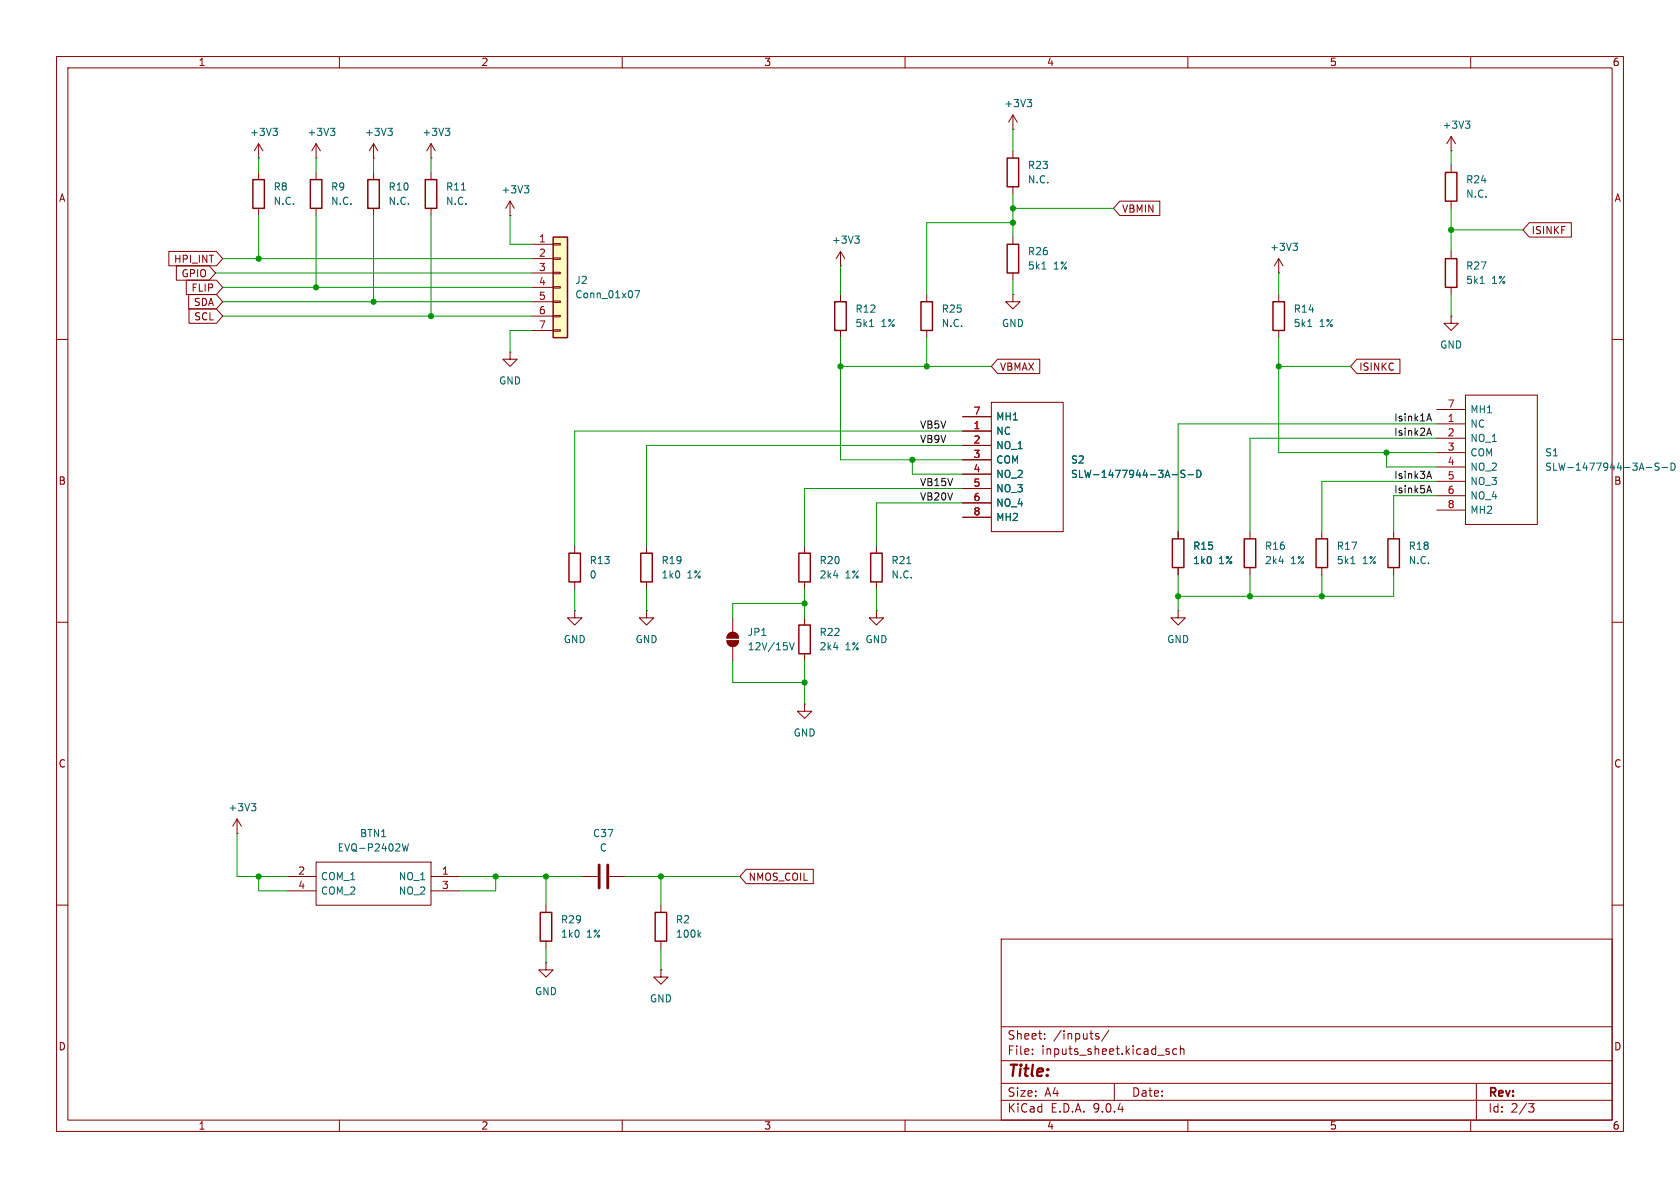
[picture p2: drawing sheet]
<svg xmlns="http://www.w3.org/2000/svg" width="297mm" height="210mm" viewBox="0 0 297 210" stroke-linecap="round" stroke-linejoin="round" font-family="sans-serif">
<g fill="none" stroke="#840000" stroke-width=".18">
<path d="M10 10h277v190h-277zM12 12h273v186h-273zM60 10v2M110 10v2M160 10v2M210 10v2M260 10v2M66 27.9h.1M66 25.4l-.7 1.3M66 25.4l.8 1.3M66 25.4v2.5M66 30.5v1.3"/>
<path d="M66 36.8v1.3M76.2 27.9h.1M76.2 25.4l-.8 1.3M76.2 25.4l.8 1.3M76.2 25.4v2.5M90.2 38.1h.1M90.2 35.6l-.8 1.2M90.2 35.6l.7 1.2M90.2 35.6v2.5M10 60h2M285 60h2M10 110h2"/>
<path d="M285 110h2M10 160h2M116.8 171.5v1.2h1.3l-1.3 1.3-1.2-1.3h1.2M116.8 171.5h.1M177 166h108v32h-108zM285 160h2M60 198v2M110 198v2M160 198v2M177 194.5h108M177 191.5h108M177 187.5h108"/>
<path d="M177 181.5h108M182.5 186.3v.1M182.5 185.5v.1M184.7 183.6v.1M184.7 182.8v.1M193.7 183l.6 .4-.2 .3-.4-.1M194.2 182.8l-.3-.1-.2 .2M196 182.1l-1.3 2M197 191.5v3M206.3 185.9l.4 .1v.2l-.2 .2h-.3M206.3 185.4l.4 .1M208 185.5l-.4-.1-.3 .3v.4l.2 .2h.5"/>
<path d="M208.7 185.5l.2-.1 .3 .1 .1 .9M208.7 184.9v1.5M210 198v2M260 198v2M261 191.5v6.5M270.2 195.1h1l-.5 .6 .4 .1 .1 .5-.3 .3h-.4"/>
</g>
<path d="M68.6 22.7h.8l-.5 .5M69.1 23.2l.3 .2v.3l-.3 .2M78.7 22.7h.8l-.4 .5M79.3 23.2l.2 .2v.3l-.2 .2M92.7 32.8h.8l-.4 .5M93.2 33.3l.3 .3v.3l-.3 .2" fill="none" stroke="#006464" stroke-width=".18"/>
<path d="M65 31.8h2.1v5h-2.1z" fill="none" stroke="#840000" stroke-width=".25"/>
<path d="M97.8 41.9h2.5v17.8h-2.5z" fill="#ffffc2"/>
<g fill="none" stroke="#840000" stroke-width=".25">
<path d="M44.7 31.8h2v5h-2zM54.9 31.8h2v5h-2zM75.2 31.8h2v5h-2zM178.1 27.9h2v5.1h-2zM255.5 30.5h2.1v5.1h-2.1zM97.8 41.9h2.5v17.8h-2.5zM147.6 53.3h2v5.1h-2zM162.8 53.3h2v5.1h-2zM178.1 43.2h2v5.1h-2zM225 53.3h2.1v5.1h-2.1zM255.5 45.7h2.1v5.1h-2.1zM100.6 97.8h2v5.1h-2z"/>
<path d="M113.3 97.8h2v5.1h-2zM141.2 97.8h2.1v5.1h-2.1zM153.9 97.8h2.1v5.1h-2.1zM207.3 95.3h2v5h-2zM220 95.3h2v5h-2zM232.7 95.3h2v5h-2zM245.4 95.3h2v5h-2zM141.2 110.5h2.1v5.1h-2.1zM95.5 161.3h2v5.1h-2zM115.8 161.3h2.1v5.1h-2.1z"/>
</g>
<g fill="none" stroke="#840000" stroke-width=".18">
<path d="M45.7 27.9h.1M45.7 25.4l-.7 1.3M45.7 25.4l.8 1.3M45.7 25.4v2.5M45.7 30.5v1.3M45.7 36.8v1.3M55.9 27.9h.1M55.9 25.4v2.5M55.9 30.5v1.3M55.9 36.8v1.3M55.9 25.4l-.8 1.3M55.9 25.4l.7 1.3"/>
<path d="M76.2 30.5v1.3M76.2 36.8v1.3M179.1 22.9h.1M179.1 20.3v2.6M179.1 26.7v1.2M179.1 33v1.3M179.1 20.3l-.8 1.3M179.1 20.3l.7 1.3M198 35.6h7v2.5h-7l-1.2-1.3zM256.5 26.7h.1M256.5 24.1v2.6M256.5 29.2v1.3"/>
<path d="M256.5 35.6v1.2M256.5 24.1l-.7 1.3M256.5 24.1l.8 1.3M270.4 39.4h7.4v2.5h-7.4l-1.2-1.3zM29.8 44.4h8.5l1.1 1.3-1.1 1.3h-8.5zM31.2 47h5.8l1.1 1.3-1.1 1.2h-5.8zM32.9 49.5h5.4l1.1 1.3-1.1 1.3h-5.4zM33.4 52.1h4.9l1.1 1.2-1.1 1.3h-4.9zM33.4 54.6h4.9l1.1 1.3-1.1 1.3h-4.9zM94 43.2h3.8M94 45.7h3.8M94 48.3h3.8"/>
<path d="M94 50.8h3.8M94 53.3h3.8M94 55.9h3.8M94 58.4h3.8M97.8 43.1h1.3v.2h-1.3zM97.8 45.6h1.3v.2h-1.3zM97.8 48.1h1.3v.3h-1.3zM97.8 50.7h1.3v.2h-1.3zM97.8 53.2h1.3v.3h-1.3zM97.8 55.8h1.3v.2h-1.3zM97.8 58.3h1.3v.2h-1.3zM148.6 47h.1"/>
<path d="M148.6 44.5l-.8 1.2M148.6 44.5l.8 1.2M148.6 44.5v2.5M148.6 52.1v1.2M148.6 58.4v1.3M163.8 52.1v1.2M163.8 58.4v1.3M179.1 52.1v1.2h1.2l-1.2 1.3-1.3-1.3h1.3M179.1 52.1h.1M179.1 41.9v1.3M179.1 48.3v1.2M226.1 48.3h.1"/>
<path d="M226.1 45.7v2.6M226.1 52.1v1.2M226.1 58.4v1.3M226.1 45.7l-.8 1.3M226.1 45.7l.7 1.3M256.5 55.9v1.3h1.3l-1.3 1.2-1.2-1.2h1.2M256.5 55.9h.1M256.5 44.5v1.2M256.5 50.8v1.3M90.2 62.2v1.3h1.2l-1.2 1.3-1.3-1.3h1.3M90.2 62.2h.1M170.2 73.7h5.1"/>
<path d="M170.2 78.7h5.1M170.2 76.2h5.1M175.3 71.1h12.7v22.9h-12.7zM176.4 63.5h7.4v2.5h-7.4l-1.1-1.2zM239.9 63.5h7.6v2.5h-7.6l-1.1-1.2zM254 72.4h5.1M254 77.5h5.1M254 74.9h5.1M259.1 69.9h12.7v22.8h-12.7zM101.6 96.5v1.3M114.3 96.5v1.3M142.2 96.5v1.3"/>
<path d="M154.9 96.5v1.3M170.2 81.3h5.1M170.2 83.8h5.1M170.2 86.4h5.1M170.2 88.9h5.1M170.2 91.4h5.1M208.3 94v1.3M221 94v1.3M233.7 94v1.3M246.4 94v1.3M254 80h5.1M254 82.6h5.1"/>
<path d="M254 85.1h5.1M254 87.6h5.1M254 90.2h5.1M101.6 108v1.2h1.3l-1.3 1.3-1.3-1.3h1.3M101.6 108h.1M101.6 102.9v1.2M114.3 108v1.2h1.3l-1.3 1.3-1.3-1.3h1.3M114.3 108h.1M114.3 102.9v1.2M128.5 113.3h2.1a1.02 1.02 0 0 1-1.1 1 1.02 1.02 0 0 1-1-1zM128.8 112.1a1.02 1.02 0 0 1 1.1-.3 1.02 1.02 0 0 1 .7 1h-2.1zM129.5 109.2v2.6"/>
<path d="M129.5 114.3v2.5M142.2 102.9v1.2M142.2 109.2v1.3M142.2 115.6v1.2M154.9 108v1.2h1.3l-1.3 1.3-1.2-1.3h1.2M154.9 108h.1M154.9 102.9v1.2M208.3 108v1.2h1.2l-1.2 1.3-1.3-1.3h1.3M208.3 108h.1M208.3 100.3v1.3M221 100.3v1.3M233.7 100.3v1.3"/>
<path d="M246.4 100.3v1.3M142.2 124.5v1.2h1.3l-1.3 1.3-1.2-1.3h1.2M142.2 124.5h.1M41.9 147.3h.1M41.9 144.8l-.8 1.3M41.9 144.8l.8 1.3M41.9 144.8v2.5M50.8 154.9h5.1M50.8 157.5h5.1M55.9 152.4h20.3v7.6h-20.3zM76.2 154.9h5.1M76.2 157.5h5.1"/>
<path d="M102.9 154.9h2.8M107.7 154.9h2.8M131.9 153.7h11.9v2.5h-11.9l-1.1-1.3zM96.5 170.2v1.3h1.3l-1.3 1.2-1.3-1.2h1.3M96.5 170.2h.1M96.5 160v1.3M96.5 166.4v1.2M116.8 160v1.3M116.8 166.4v1.2"/>
</g>
<g fill="none" stroke="#006464" stroke-width=".18">
<path d="M181.6 17.6h.8l-.4 .5M182.1 18.1l.3 .2v.3l-.3 .3M48.2 22.7h.8l-.4 .5M48.8 23.2l.2 .2v.3l-.2 .2M58.4 22.7h.8l-.4 .5M59 23.2l.2 .2v.3l-.2 .2M81.6 33.6h.7M259.1 21.4h.8l-.5 .5M259.6 21.9l.3 .2v.3l-.3 .3M112.2 51.4h.9l-.6 1.2M151.1 41.7h.8l-.4 .5M151.7 42.2l.2 .3v.3l-.2 .2"/>
<path d="M153.7 57.7h.7M184.2 47.6h.7M228.6 43h.8l-.4 .5M229.1 43.5l.3 .2v.3l-.3 .3M231.2 57.7h.7M261.7 50.1h.7M160.3 99.6h.7M207.2 83.9h1M209.5 83.2l-.5-.1-.2 .2v.3l.6 .3 .1 .3-.3 .2-.4-.1M210 83.9h1M211.6 83.1a.64 .64 0 0 1 .7 .7 .64 .64 0 0 1-.7 .6zM238.8 99.6h.7"/>
<path d="M291.1 82.6h.9M293.3 81.9h-.5l-.2 .1v.3l.6 .3 .1 .3-.2 .2h-.5M293.8 82.6h1M295.4 81.9a.64 .64 0 0 1 .7 .6 .64 .64 0 0 1-.7 .6zM139.6 113.6l.4 1.3 .4-1.3M44.4 142.1h.8l-.4 .4M45 142.5l.2 .3v.3l-.2 .2M71.1 149.2l.3 1.2 .3-.9 .2 .9 .3-1.2M123.5 165.2l.4 .5M123.9 164.8l-.5 .5"/>
</g>
<path d="M105.9 152.9v4.1M107.4 152.9v4.1" fill="none" stroke="#840000" stroke-width=".51"/>
<g fill="#840000" stroke="#840000" stroke-width=".18">
<path d="M128.5 113.3h2.1a1.02 1.02 0 0 1-1.1 1 1.02 1.02 0 0 1-1-1z"/>
<path d="M128.8 112.1a1.02 1.02 0 0 1 1.1-.3 1.02 1.02 0 0 1 .7 1h-2.1z"/>
</g>
<path d="M252.3 74.1h.7M252.3 76.6h.7M252.6 73.1l.5 1.3M252.6 75.7l.5 1.3M252.3 86.8h.7M252.3 84.2h.7M252.6 85.8l.5 1.3M252.6 83.3l.5 1.3" fill="none" stroke="#0f0f0f" stroke-width=".18"/>
<g fill="none" stroke="#009600" stroke-width=".18">
<path d="M45.7 27.9v2.6M45.7 38.1v7.6M55.9 27.9v2.6M55.9 38.1v12.7M66 27.9v2.6M66 38.1v15.2M76.2 27.9v2.6M76.2 38.1v17.8M90.2 38.1v5.1h3.8M179.1 39.4h-15.3v12.7M179.1 22.9v3.8M179.1 34.3v7.6"/>
<path d="M179.1 36.8h17.7M256.5 26.7v2.5M256.5 36.8v7.7M38.1 48.3h55.9M39.4 50.8h54.6M39.4 55.9h54.6M39.4 45.7h54.6M39.4 53.3h54.6M94 58.4h-3.8v3.8M148.6 47v5.1M148.6 59.7v21.6h21.6M163.8 59.7v5.1"/>
<path d="M179.1 49.5v2.6M226.1 59.7v20.3h27.9M226.1 48.3v3.8M256.5 40.6h12.7M256.5 52.1v3.8M148.6 64.8h26.7M170.2 78.7h-55.9v17.8M170.2 76.2h-68.6v20.3M226.1 64.8h12.7M254 77.5h-33v16.5M254 74.9h-45.7v19.1M161.3 81.3v2.5h8.9"/>
<path d="M170.2 88.9h-15.3v7.6M170.2 86.4h-28v10.1M245.1 80v2.6h8.9M254 87.6h-7.6v6.4M254 85.1h-20.3v8.9M101.6 104.1v3.9M114.3 104.1v3.9M129.5 116.8v3.9h12.7M142.2 106.7h-12.7v2.5M142.2 104.1v5.1M142.2 116.8v7.7M154.9 104.1v3.9"/>
<path d="M208.3 101.6v6.4M221 101.6v3.8M233.7 101.6v3.8M246.4 101.6v3.8h-38.1M41.9 147.3v7.6h8.9M45.7 154.9v2.6h5.1M81.3 154.9h21.6M87.6 154.9v2.6h-6.3M96.5 154.9v5.1M110.5 154.9h20.3M116.8 154.9v5.1M96.5 167.6v2.6"/>
<path d="M116.8 167.6v3.9"/>
</g>
<g fill="#009600" stroke="#009600" stroke-width=".18">
<circle cx="179.1" cy="36.8" r=".46"/>
<circle cx="179.1" cy="39.4" r=".46"/>
<circle cx="76.2" cy="55.9" r=".46"/>
<circle cx="66" cy="53.3" r=".46"/>
<circle cx="45.7" cy="45.7" r=".46"/>
<circle cx="55.9" cy="50.8" r=".46"/>
<circle cx="226.1" cy="64.8" r=".46"/>
<circle cx="245.1" cy="80" r=".46"/>
<circle cx="233.7" cy="105.4" r=".46"/>
<circle cx="221" cy="105.4" r=".46"/>
<circle cx="208.3" cy="105.4" r=".46"/>
<circle cx="256.5" cy="40.6" r=".46"/>
<circle cx="96.5" cy="154.9" r=".46"/>
<circle cx="45.7" cy="154.9" r=".46"/>
<circle cx="87.6" cy="154.9" r=".46"/>
<circle cx="116.8" cy="154.9" r=".46"/>
<circle cx="148.6" cy="64.8" r=".46"/>
<circle cx="163.8" cy="64.8" r=".46"/>
<circle cx="161.3" cy="81.3" r=".46"/>
<circle cx="142.2" cy="106.7" r=".46"/>
<circle cx="142.2" cy="120.7" r=".46"/>
</g>
<text font-size="2.8" fill="#840000" x="178" y="190.9">Title:</text>
<g font-size="2.1" fill="#840000">
<text x="178" y="184">Sheet:</text>
<text x="186.2" y="184">/inputs/</text>
<text x="178" y="186.7">File:</text>
<text x="184.1" y="186.7">inputs_sheet.kicad_sch</text>
<text x="178" y="196.9">KiCad</text>
<text x="178" y="194.1">Size:</text>
<text x="184.7" y="194.1">A4</text>
<text x="185.7" y="196.9">E.D.A.</text>
<text x="193.3" y="196.9">9.0.4</text>
<text x="200" y="194.1">Date:</text>
<text x="263" y="194.3">Rev:</text>
<text x="263" y="196.9">Id:</text>
<text x="267.1" y="196.9">2/3</text>
</g>
<g font-size="1.8" fill="#840000">
<text x="35" y="11.9">1</text>
<text x="85" y="11.9">2</text>
<text x="135" y="11.9">3</text>
<text x="185" y="11.9">4</text>
<text x="235" y="11.9">5</text>
<text x="285" y="11.9">6</text>
<text x="10.3" y="35.9">A</text>
<text x="285.3" y="35.9">A</text>
<text x="198.3" y="37.8">VBMIN</text>
<text x="270.7" y="41.6">ISINKF</text>
<text x="30.7" y="46.7">HPI_INT</text>
<text x="32" y="49.2">GPIO</text>
<text x="33.7" y="51.8">FLIP</text>
<text x="34.2" y="54.3">SDA</text>
<text x="34.2" y="56.8">SCL</text>
<text x="176.7" y="65.7">VBMAX</text>
<text x="240.2" y="65.7">ISINKC</text>
<text x="10.3" y="85.9">B</text>
<text x="285.3" y="85.9">B</text>
<text x="10.3" y="135.9">C</text>
<text x="285.3" y="135.9">C</text>
<text x="132.2" y="155.9">NMOS_COIL</text>
<text x="10.3" y="185.9">D</text>
<text x="285.3" y="185.9">D</text>
<text x="35" y="199.9">1</text>
<text x="85" y="199.9">2</text>
<text x="135" y="199.9">3</text>
<text x="185" y="199.9">4</text>
<text x="235" y="199.9">5</text>
<text x="285" y="199.9">6</text>
</g>
<g font-size="1.8" fill="#006464">
<text x="177.4" y="19.2">+3V3</text>
<text x="254.9" y="23">+3V3</text>
<text x="44.1" y="24.2">+3V3</text>
<text x="54.3" y="24.2">+3V3</text>
<text x="64.4" y="24.2">+3V3</text>
<text x="74.6" y="24.2">+3V3</text>
<text x="48.3" y="33.9">R8</text>
<text x="58.4" y="33.9">R9</text>
<text x="68.6" y="33.9">R10</text>
<text x="78.7" y="33.9">R11</text>
<text x="88.5" y="34.4">+3V3</text>
<text x="181.6" y="32.6">N.C.</text>
<text x="181.6" y="30.1">R23</text>
<text x="259.1" y="35.2">N.C.</text>
<text x="259.1" y="32.6">R24</text>
<text x="48.3" y="36.4">N.C.</text>
<text x="58.4" y="36.4">N.C.</text>
<text x="68.6" y="36.4">N.C.</text>
<text x="78.7" y="36.4">N.C.</text>
<text x="147" y="43.3">+3V3</text>
<text x="181.6" y="45.3">R26</text>
<text x="181.6" y="47.9">5k1</text>
<text x="186.2" y="47.9">1%</text>
<text x="224.4" y="44.6">+3V3</text>
<text x="259.1" y="47.9">R27</text>
<text x="101.6" y="50.4">J2</text>
<text x="101.6" y="52.9">Conn_01x07</text>
<text x="259.1" y="50.4">5k1</text>
<text x="263.7" y="50.4">1%</text>
<text x="151.1" y="55.5">R12</text>
<text x="151.1" y="58">5k1</text>
<text x="155.8" y="58">1%</text>
<text x="166.4" y="58">N.C.</text>
<text x="166.4" y="55.5">R25</text>
<text x="177" y="58">GND</text>
<text x="228.6" y="55.5">R14</text>
<text x="228.6" y="58">5k1</text>
<text x="233.2" y="58">1%</text>
<text x="254.5" y="61.8">GND</text>
<text x="88.1" y="68.2">GND</text>
<text x="176" y="74.5">MH1</text>
<text x="176" y="77.1">NC</text>
<text x="259.8" y="73.3">MH1</text>
<text x="259.8" y="75.8">NC</text>
<text x="176" y="79.6">NO_1</text>
<text x="176" y="82.1">COM</text>
<text x="189.2" y="82.1">S2</text>
<text x="259.8" y="78.3">NO_1</text>
<text x="259.8" y="80.9">COM</text>
<text x="259.8" y="83.4">NO_2</text>
<text x="273.1" y="83.4">SLW-1477944-3A-S-D</text>
<text x="273.1" y="80.9">S1</text>
<text x="176" y="84.7">NO_2</text>
<text x="176" y="87.2">NO_3</text>
<text x="176" y="89.8">NO_4</text>
<text x="189.2" y="84.7">SLW-1477944-3A-S-D</text>
<text x="259.8" y="86">NO_3</text>
<text x="259.8" y="88.5">NO_4</text>
<text x="176" y="92.3">MH2</text>
<text x="259.8" y="91">MH2</text>
<text x="104.1" y="99.9">R13</text>
<text x="116.8" y="99.9">R19</text>
<text x="144.8" y="99.9">R20</text>
<text x="157.5" y="99.9">R21</text>
<text x="210.8" y="97.4">R15</text>
<text x="210.8" y="99.9">1k0</text>
<text x="215.4" y="99.9">1%</text>
<text x="223.5" y="97.4">R16</text>
<text x="223.5" y="99.9">2k4</text>
<text x="228.1" y="99.9">1%</text>
<text x="236.2" y="97.4">R17</text>
<text x="236.2" y="99.9">5k1</text>
<text x="240.8" y="99.9">1%</text>
<text x="248.9" y="99.9">N.C.</text>
<text x="248.9" y="97.4">R18</text>
<text x="104.1" y="102.5">0</text>
<text x="116.8" y="102.5">1k0</text>
<text x="121.5" y="102.5">1%</text>
<text x="144.8" y="102.5">2k4</text>
<text x="149.4" y="102.5">1%</text>
<text x="157.5" y="102.5">N.C.</text>
<text x="99.6" y="113.9">GND</text>
<text x="112.3" y="113.9">GND</text>
<text x="132.1" y="112.6">JP1</text>
<text x="144.8" y="112.6">R22</text>
<text x="152.9" y="113.9">GND</text>
<text x="206.2" y="113.9">GND</text>
<text x="132.1" y="115.2">12V/15V</text>
<text x="144.8" y="115.2">2k4</text>
<text x="149.4" y="115.2">1%</text>
<text x="140.2" y="130.4">GND</text>
<text x="40.3" y="143.6">+3V3</text>
<text x="63.5" y="148.2">BTN1</text>
<text x="104.7" y="148.2">C37</text>
<text x="56.6" y="155.8">COM_1</text>
<text x="59.6" y="150.7">EVQ-P2402W</text>
<text x="70.4" y="155.8">NO_1</text>
<text x="105.9" y="150.7">C</text>
<text x="56.6" y="158.3">COM_2</text>
<text x="70.4" y="158.3">NO_2</text>
<text x="99.1" y="163.4">R29</text>
<text x="99.1" y="166">1k0</text>
<text x="103.7" y="166">1%</text>
<text x="119.4" y="163.4">R2</text>
<text x="119.4" y="166">100k</text>
<text x="94.5" y="176.1">GND</text>
<text x="114.8" y="177.4">GND</text>
</g>
<g font-size="1.8" fill="#a90000">
<text x="95.2" y="42.9">1</text>
<text x="95.2" y="45.5">2</text>
<text x="95.2" y="48">3</text>
<text x="95.2" y="50.5">4</text>
<text x="95.2" y="53.1">5</text>
<text x="95.2" y="55.6">6</text>
<text x="95.2" y="58.2">7</text>
<text x="172" y="73.4">7</text>
<text x="172" y="75.9">1</text>
<text x="255.8" y="72.1">7</text>
<text x="255.8" y="77.2">2</text>
<text x="255.8" y="74.7">1</text>
<text x="172" y="78.5">2</text>
<text x="172" y="81">3</text>
<text x="172" y="83.6">4</text>
<text x="255.8" y="79.8">3</text>
<text x="255.8" y="82.3">4</text>
<text x="172" y="86.1">5</text>
<text x="172" y="88.6">6</text>
<text x="255.8" y="84.8">5</text>
<text x="255.8" y="87.4">6</text>
<text x="255.8" y="89.9">8</text>
<text x="172" y="91.2">8</text>
<text x="52.6" y="154.7">2</text>
<text x="78" y="154.7">1</text>
<text x="52.6" y="157.2">4</text>
<text x="78" y="157.2">3</text>
</g>
<g font-size="1.8" fill="#0f0f0f">
<text x="162.6" y="75.9">VB5V</text>
<text x="246.4" y="74.6">Isink1A</text>
<text x="246.4" y="77.1">Isink2A</text>
<text x="162.6" y="78.4">VB9V</text>
<text x="162.6" y="88.6">VB20V</text>
<text x="162.6" y="86">VB15V</text>
<text x="246.4" y="87.3">Isink5A</text>
<text x="246.4" y="84.7">Isink3A</text>
</g>
</svg>
